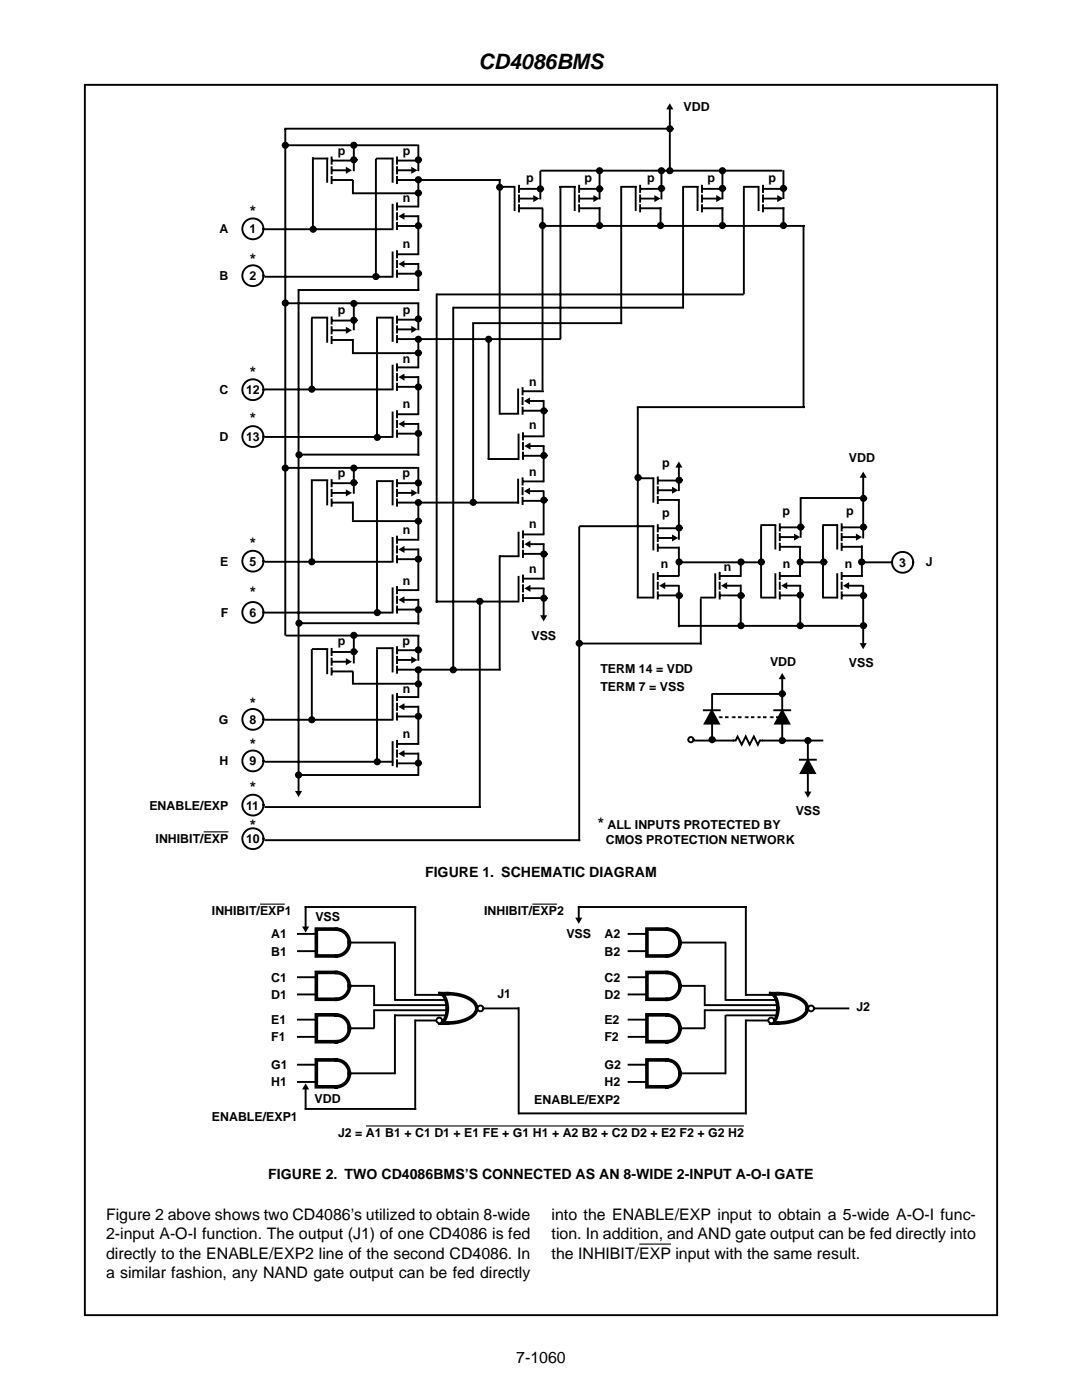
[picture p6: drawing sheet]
<svg xmlns="http://www.w3.org/2000/svg" width="216mm" height="279mm" viewBox="0 0 216 279" stroke-linecap="round" stroke-linejoin="round" font-family="sans-serif">
<g fill="none" stroke="#000" stroke-width=".38">
<path d="M16.9 16.9h182.1v245.6h-182.1zM65.3 31.7v4.6M66.2 31.4v1.3M66.2 33.4v1.2M66.2 35.3v1.2M66.3 32h3.9M66.3 35.9h3.9M66.4 34h2.6M78.3 31.7v4.6M79.2 31.4v1.3M79.2 33.4v1.2M79.2 35.3v1.2"/>
<path d="M79.4 32h3.9M79.4 35.9h20.3M79.5 34h2.6M102.7 37.3v4.6M103.6 37.1v1.2M103.6 39v1.2M103.7 37.7h3.9M103.8 39.6h2.6M114.7 37.3v4.6M115.6 37.1v1.2M115.6 39v1.2M115.7 37.7h3.9"/>
<path d="M115.8 39.6h2.6M126.8 37.3v4.6M127.7 37.1v1.2M127.7 39v1.2M127.9 37.7h3.9M128 39.6h2.6M139.2 37.3v4.6M140.1 37.1v1.2M140.1 39v1.2M140.2 37.7h3.9M140.3 39.6h2.6M151.4 37.3v4.6"/>
<path d="M152.2 37.1v1.2M152.2 39v1.2M152.4 37.7h3.9M152.5 39.6h2.6M78.3 40.9v4.6M78.3 50.4v4.6M79.2 40.6v1.2M79.2 42.5v1.3M79.2 44.5v1.2M79.2 50.1v1.3M79.2 52.1v1.2M79.2 54v1.2"/>
<path d="M79.4 41.2h3.9M79.4 45.1h3.9M79.4 50.7h3.9M79.4 54.6h3.9M80.7 43.2h2.6M80.7 52.7h2.6M103.6 41v1.2M103.7 41.6h4.5M115.6 41v1.2M115.7 41.6h3.9M127.7 41v1.2M127.9 41.6h3.9"/>
<path d="M140.1 41v1.2M140.2 41.6h3.9M152.2 41v1.2M152.4 41.6h3.9M65.3 63.6v4.6M66.2 63.4v1.2M66.2 65.3v1.2M66.2 67.2v1.3M66.3 64h3.9M66.3 67.9h3.9M66.4 65.9h2.6M78.3 63.4v4.6"/>
<path d="M78.3 73v4.6M79.2 63.2v1.2M79.2 65.1v1.3M79.2 67.1v1.2M79.2 72.7v1.2M79.2 74.6v1.3M79.2 76.6v1.2M79.4 63.8h3.9M79.4 67.7h32.3M79.4 73.3h3.9M79.4 77.2h3.9M79.5 65.7h2.6"/>
<path d="M80.7 75.3h2.6M103.4 77.7v4.6M104.3 77.5v1.2M104.3 79.4v1.2M104.4 78.1h3.9M65.3 96.1v4.6M66.2 95.8v1.2M66.2 97.8v1.2M66.2 99.7v1.2M66.3 96.4h3.9M66.4 98.4h2.6M78.3 82.3v4.6"/>
<path d="M78.3 96.1v4.6M79.2 82.1v1.2M79.2 84v1.2M79.2 85.9v1.3M79.2 95.8v1.2M79.2 97.8v1.2M79.2 99.7v1.2M79.4 82.7h3.9M79.4 86.6h3.9M79.4 96.4h3.9M79.5 98.4h2.6M80.7 84.6h2.6"/>
<path d="M103.4 95.7v4.6M103.5 86.7v4.6M104.3 81.3v1.3M104.3 95.5v1.2M104.3 97.4v1.2M104.3 99.3v1.3M104.4 86.5v1.2M104.4 88.4v1.2M104.4 90.3v1.3M104.4 96.1h3.9M104.4 100h3.9M104.4 82h3.9"/>
<path d="M104.5 87.1h3.9M104.5 91h3.9M105.8 98h2.5M105.8 80h2.5M105.8 89h2.6M130.4 95.5v4.6M131.3 95.3v1.2M131.3 97.2v1.3M131.3 99.2v1.2M131.4 95.9h3.9M131.4 99.8h3.9M131.5 97.8h2.6"/>
<path d="M66.3 100.3h3.9M78.3 107.4v4.6M78.3 117.4v4.6M79.2 107.1v1.2M79.2 109v1.3M79.2 111v1.2M79.2 117.2v1.2M79.2 119.1v1.2M79.4 100.3h24M79.4 107.7h3.9M79.4 111.6h3.9M79.4 117.8h3.9"/>
<path d="M80.7 109.7h2.6M80.7 119.7h2.6M103.5 106.3v4.6M103.5 115.1v4.6M104.4 106v1.3M104.4 108v1.2M104.4 109.9v1.3M104.4 114.9v1.2M104.4 116.8v1.2M104.4 118.7v1.3M104.5 115.5h3.9M104.5 119.4h3.9"/>
<path d="M104.5 106.7h3.9M104.5 110.5h3.9M105.8 117.4h2.6M105.8 108.6h2.6M130.4 105.1v4.6M130.4 114.6v4.6M131.3 104.8v1.2M131.3 106.7v1.3M131.3 108.7v1.2M131.3 114.3v1.3M131.3 116.3v1.2M131.3 118.2v1.2"/>
<path d="M131.4 114.9h3.9M131.4 118.8h3.9M131.4 105.4h3.9M131.4 109.3h3.9M131.5 107.4h2.6M132.7 116.9h2.6M142.7 114.6v4.6M143.6 114.3v1.3M143.6 116.3v1.2M143.6 118.2v1.2M143.8 114.9h3.9M143.8 118.8h3.9"/>
<path d="M145.1 116.9h2.6M154.7 104.9v4.6M154.7 114.6v4.6M155.6 104.6v1.3M155.6 106.6v1.2M155.6 108.5v1.2M155.6 114.3v1.3M155.6 116.3v1.2M155.6 118.2v1.2M155.8 114.9h3.9M155.8 118.8h3.9M155.8 105.2h3.9"/>
<path d="M155.8 109.1h3.9M155.9 107.2h2.5M157.1 116.9h2.6M167.1 104.9v4.6M167.1 114.6v4.6M167.9 104.6v1.3M167.9 106.6v1.2M167.9 108.5v1.2M167.9 114.3v1.3M167.9 116.3v1.2M167.9 118.2v1.2M168.1 114.9h3.9"/>
<path d="M168.1 118.8h3.9M168.1 105.2h3.9M168.1 109.1h3.9M168.2 107.2h2.6M169.4 116.9h2.6M65.3 129.8v4.6M66.2 129.5v1.2M66.2 131.4v1.3M66.2 133.4v1.2M66.3 130.1h3.9M66.3 134h3.9M66.4 132.1h2.6"/>
<path d="M78.3 129.4v4.6M78.3 138.8v4.5M79.2 121v1.3M79.2 129.1v1.3M79.2 131.1v1.2M79.2 133v1.3M79.2 138.5v1.2M79.4 121.7h3.9M79.4 129.8h3.9M79.4 133.6h20.3M79.4 139.1h3.9M79.5 131.7h2.6"/>
<path d="M78.3 148.1v4.6M79.2 140.4v1.3M79.2 142.4v1.2M79.2 147.8v1.3M79.2 149.8v1.2M79.2 151.7v1.3M79.4 143h3.9M79.4 148.5h3.9M79.4 152.3h3.9M80.7 141.1h2.6M80.7 150.4h2.6"/>
</g>
<g fill="#000">
<path d="M69 33.3l1.2 .7-1.2 .7zM82.1 33.3l1.2 .7-1.2 .7zM106.4 38.9l1.2 .7-1.2 .7zM118.4 38.9l1.2 .7-1.2 .7zM130.6 38.9l1.2 .7-1.2 .7zM142.9 38.9l1.2 .7-1.2 .7zM155.1 38.9l1.2 .7-1.2 .7zM79.5 43.2l1.2-.7v1.4zM79.5 52.7l1.2-.7v1.4zM69 65.2l1.2 .7-1.2 .7zM79.5 75.3l1.2-.7v1.4zM82.1 65l1.2 .7-1.2 .7z"/>
<path d="M69 97.7l1.2 .7-1.2 .7zM79.5 84.6l1.2-.7v1.4zM82.1 97.7l1.2 .7-1.2 .7zM104.5 98l1.3-.7v1.4zM104.5 80l1.3-.7v1.4zM104.6 89l1.2-.7v1.4zM134.1 97.1l1.2 .7-1.2 .7zM79.5 109.7l1.2-.7v1.4zM79.5 119.7l1.2-.7v1.4zM104.6 117.4l1.2-.7v1.4zM104.6 108.6l1.2-.7v1.4zM131.5 116.9l1.2-.7v1.4z"/>
<path d="M134.1 106.7l1.2 .7-1.2 .7zM143.9 116.9l1.2-.7v1.4zM155.9 116.9l1.2-.7v1.4zM158.4 106.5l1.3 .7-1.3 .7zM168.2 116.9l1.2-.7v1.4zM170.8 106.5l1.2 .7-1.2 .7zM69 131.4l1.2 .7-1.2 .7zM82.1 131l1.2 .7-1.2 .7zM79.5 141.1l1.2-.8v1.5zM79.5 150.4l1.2-.7v1.4z"/>
</g>
<g fill="#fff" stroke="#000" stroke-width=".38">
<circle cx="180.1" cy="112.2" r="2.1"/>
<circle cx="50.5" cy="112" r="2.1"/>
<circle cx="50.5" cy="45.7" r="2.1"/>
<circle cx="50.5" cy="55" r="2.1"/>
<circle cx="50.5" cy="77.8" r="2.1"/>
<circle cx="50.5" cy="87.1" r="2.1"/>
<circle cx="50.5" cy="122.2" r="2.1"/>
<circle cx="50.5" cy="143.6" r="2.1"/>
<circle cx="50.5" cy="151.9" r="2.1"/>
<circle cx="50.5" cy="160.7" r="2.1"/>
<circle cx="50.5" cy="167.4" r="2.1"/>
</g>
<g fill="none" stroke="#000" stroke-width=".38">
<path d="M56.9 25.7h76.5M56.9 29h26.2M56.9 25.9v100.8M65.3 31.6h-2.9v14M70.4 36.1v2.5M70.6 38.6h12.9M70.6 29v5M75 31.9v23.3M75.2 31.6h3.1M83.5 29v5M83.5 36.3v4.9M99.7 35.9v46.7"/>
<path d="M99.7 37.3h2.8M107.8 34.3v5.3M108 34.1h47.9M111.8 37.3h2.9M111.8 37.4v30.1M119.6 34.3v5.3M124 37.4v27.1h-29.6M124 37.3h2.9M132 34.3v5.3M133.7 21.8v12.3M136.3 37.4v23.9M136.4 37.3h2.8"/>
<path d="M144.2 34.3v5.3M148.4 37.4v21.1M148.5 37.3h2.8M156.3 34.1v5.4M52.7 45.7h25.6M53 55.2h25.3M59.6 57.9v100M83.5 52.7v5.2h-23.7M83.5 43.1v7.6M87.1 58.8v61.3h16.3M87.4 58.8h60.8M108.3 41.8v35.9"/>
<path d="M108.3 45.1h52v36.1M119.6 41.6v3.5M131.8 41.6v3.5M144.2 41.6v3.5M156.3 41.6v3.5M53 77.7h25.3M57.1 60.5h26.4M62.2 63.6v14.1M62.3 63.4h3M70.4 70.5h13.1M70.4 67.8v2.5M70.6 60.8v4.9"/>
<path d="M75.2 63.6v23.6M75.2 63.4h3.1M83.5 60.8v4.9M83.5 67.7v5.6M83.5 75.2v7.5M90.4 61.4v72.2M90.7 61.4h45.6M94.4 64.7v35.4M97.5 67.7v23.7M53 87.2h25.3M57.1 93.4h26.1M59.8 90.7h23.7"/>
<path d="M62.2 96.1v16M62.2 95.8h3.1M70.6 93.4v5M75.2 96.2v26.1M75.2 96h3.1M83.5 84.6v6.2M83.5 93.4v5M97.5 91.6h5.9M99.9 82.6h3.5M108.5 80v7M108.5 89.1v7M108.5 98.1v8.4"/>
<path d="M127.3 81.2h33.1M127.3 81.5v37.6M127.3 95.4h3M135.5 93.3v4.5M135.5 99.8v7.7M159.8 99.4v7.7M160 99.4h12.2M172.2 95.3v12M53 112.1h25.3M70.4 104h12.8M70.4 100.3v3.3M83.5 100.3v7.4"/>
<path d="M83.5 109.6v8.2M83.5 119.7v4.8M99.7 111v22.6M99.9 111h3.5M108.5 108.7v6.8M108.5 117.5v5.3M115.6 105.3v62.4h-62.6M115.8 105h14.5M127.3 119.3h3M135.5 109.3v5.5M135.5 117v8M135.7 112.2h16.3"/>
<path d="M139.8 119.6v8.8h-24M139.9 119.3h2.6M147.8 112.3v2.6M147.8 116.9v7.7M151.9 105.1v14.1M151.9 104.8h2.8M152.1 119.3h2.6M159.6 109.3v2.6M159.6 112.3v2.6M159.7 112.2h4.6M159.7 117v7.9M164.2 105.1v14.1"/>
<path d="M164.3 104.8h2.7M164.4 119.3h2.6M172 109v5.8M172 112.2h6M172.2 117v11.4M53 122.3h25.3M57.2 126.8h26.3M59.7 124.4h23.8M62.2 129.8v13.6M62.4 129.5h2.9M70.4 134.2v1.9M70.4 136.5h12.8"/>
<path d="M70.6 126.9v5.3M75.2 129.8v22.2M75.2 129.4h3.1M83.5 126.9v4.8M83.5 133.6v5.5M95.7 120.1v40.9M135.7 124.9h36.3M142.3 138.5h13.8M156.1 135.5v12.4M53 143.6h25.3M53 152h25.3M59.8 154.7h23.6"/>
<path d="M83.5 141v7.4M83.5 150.4v4.2M138.5 147.8h25.6M141.5 143.1h14.6M53 161.1h42.7"/>
</g>
<path d="M133.7 20.6l.7 1.2h-1.4zM135.5 92.1l.7 1.2h-1.4zM172.2 94.1l.7 1.2h-1.4zM107.8 122.8h1.4l-.7 1.2zM156.1 134.3l.7 1.2h-1.4zM171.5 128.4h1.4l-.7 1.2zM58.9 157.9h1.4l-.7 1.2z" fill="#000"/>
<g fill="#000" stroke="#000" stroke-width=".38">
<circle cx="56.9" cy="29" r=".53"/>
<circle cx="70.6" cy="29" r=".53"/>
<circle cx="70.6" cy="31.9" r=".53"/>
<circle cx="83.5" cy="31.9" r=".53"/>
<circle cx="83.5" cy="35.9" r=".53"/>
<circle cx="83.5" cy="38.5" r=".53"/>
<circle cx="99.7" cy="37.4" r=".53"/>
<circle cx="107.8" cy="37.7" r=".53"/>
<circle cx="119.6" cy="34.1" r=".53"/>
<circle cx="119.6" cy="37.7" r=".53"/>
<circle cx="132" cy="34.1" r=".53"/>
<circle cx="132" cy="37.6" r=".53"/>
<circle cx="133.7" cy="25.7" r=".53"/>
<circle cx="133.7" cy="34.1" r=".53"/>
<circle cx="144.2" cy="34.1" r=".53"/>
<circle cx="144.2" cy="37.6" r=".53"/>
<circle cx="156.3" cy="37.6" r=".53"/>
<circle cx="62.5" cy="45.7" r=".53"/>
<circle cx="75" cy="55.2" r=".53"/>
<circle cx="83.5" cy="45" r=".53"/>
<circle cx="83.5" cy="54.6" r=".53"/>
<circle cx="108.3" cy="45" r=".53"/>
<circle cx="119.6" cy="45" r=".53"/>
<circle cx="131.8" cy="45" r=".53"/>
<circle cx="144.2" cy="45" r=".53"/>
<circle cx="156.3" cy="45" r=".53"/>
<circle cx="56.9" cy="60.5" r=".53"/>
<circle cx="62.2" cy="77.7" r=".53"/>
<circle cx="70.6" cy="60.6" r=".53"/>
<circle cx="70.6" cy="63.9" r=".53"/>
<circle cx="83.5" cy="70.4" r=".53"/>
<circle cx="83.5" cy="63.7" r=".53"/>
<circle cx="83.5" cy="67.7" r=".53"/>
<circle cx="83.5" cy="77.2" r=".53"/>
<circle cx="97.5" cy="67.7" r=".53"/>
<circle cx="56.9" cy="93.4" r=".53"/>
<circle cx="59.7" cy="90.8" r=".53"/>
<circle cx="70.6" cy="96.3" r=".53"/>
<circle cx="70.6" cy="93.4" r=".53"/>
<circle cx="75.3" cy="87.3" r=".53"/>
<circle cx="83.5" cy="96.4" r=".53"/>
<circle cx="83.5" cy="86.5" r=".53"/>
<circle cx="108.5" cy="99.8" r=".53"/>
<circle cx="108.5" cy="82" r=".53"/>
<circle cx="108.5" cy="90.9" r=".53"/>
<circle cx="127.3" cy="95.3" r=".53"/>
<circle cx="135.5" cy="95.8" r=".53"/>
<circle cx="172.3" cy="99.5" r=".53"/>
<circle cx="62.2" cy="112.1" r=".53"/>
<circle cx="83.5" cy="104" r=".53"/>
<circle cx="83.5" cy="111.6" r=".53"/>
<circle cx="83.5" cy="100.3" r=".53"/>
<circle cx="94.4" cy="100.3" r=".53"/>
<circle cx="108.5" cy="110.6" r=".53"/>
<circle cx="108.5" cy="119.4" r=".53"/>
<circle cx="135.5" cy="105.4" r=".53"/>
<circle cx="135.5" cy="112.2" r=".53"/>
<circle cx="135.5" cy="118.9" r=".53"/>
<circle cx="147.9" cy="118.9" r=".53"/>
<circle cx="147.9" cy="112.2" r=".53"/>
<circle cx="151.9" cy="112.2" r=".53"/>
<circle cx="159.7" cy="112.2" r=".53"/>
<circle cx="159.7" cy="118.8" r=".53"/>
<circle cx="159.8" cy="105.2" r=".53"/>
<circle cx="164.4" cy="112.2" r=".53"/>
<circle cx="171.9" cy="112.2" r=".53"/>
<circle cx="172.3" cy="118.9" r=".53"/>
<circle cx="172.3" cy="105.2" r=".53"/>
<circle cx="59.7" cy="124.4" r=".53"/>
<circle cx="70.6" cy="130.1" r=".53"/>
<circle cx="70.6" cy="126.8" r=".53"/>
<circle cx="75.3" cy="122.3" r=".53"/>
<circle cx="83.5" cy="121.7" r=".53"/>
<circle cx="83.5" cy="136.5" r=".53"/>
<circle cx="83.5" cy="133.7" r=".53"/>
<circle cx="83.5" cy="129.7" r=".53"/>
<circle cx="90.5" cy="133.7" r=".53"/>
<circle cx="95.7" cy="120" r=".53"/>
<circle cx="115.6" cy="128.4" r=".53"/>
<circle cx="147.9" cy="124.9" r=".53"/>
<circle cx="159.7" cy="124.9" r=".53"/>
<circle cx="172.3" cy="124.9" r=".53"/>
<circle cx="59.6" cy="154.7" r=".53"/>
<circle cx="62.2" cy="143.6" r=".53"/>
<circle cx="75.3" cy="152" r=".53"/>
<circle cx="83.5" cy="142.9" r=".53"/>
<circle cx="83.5" cy="152.3" r=".53"/>
</g>
<path d="M40.6 166h5z" fill="#000" stroke="#000" stroke-width=".21"/>
<path d="M141.5 143.1h14.6" fill="none" stroke="#fff" stroke-width=".38"/>
<path d="M146.6 147.2h5.4v1.2h-5.4z" fill-rule="evenodd" fill="#fff"/>
<path d="M142.1 138.6v9.1M140.4 141.7h3.2M146.4 147.8h.4l.4-.8 .8 1.6 .8-1.6 .8 1.6 .8-1.6 .8 1.6 .4-.8h.4M154.5 141.7h3.2M159.6 151.6h3.2M161.2 147.9v10.1" fill="none" stroke="#000" stroke-width=".38"/>
<g fill="#000" stroke="#000" stroke-width=".38">
<path d="M142 141.8l1.4 2.6h-2.8zM156.1 141.8l1.4 2.6h-2.8zM161.2 151.7l1.4 2.6h-2.8z"/>
<circle cx="156.1" cy="138.4" r=".53"/>
<circle cx="142.1" cy="147.6" r=".53"/>
<circle cx="156.1" cy="147.8" r=".53"/>
<circle cx="161.2" cy="147.8" r=".53"/>
</g>
<path d="M160.5 158h1.4l-.7 1.2z" fill="#000"/>
<circle cx="137.9" cy="147.6" r=".53" fill="#fff" stroke="#000" stroke-width=".38"/>
<path d="M73 224.7h75.4z" fill="#000" stroke="#000" stroke-width=".21"/>
<path d="M103.7 222.2h45.1" fill="none" stroke="#000" stroke-width=".38"/>
<path d="M65 182.4l6.2 3.8-6.2 3.9z" fill="#fff"/>
<path d="M87.8 204.2h1.5M89.2 201.3l-.1-1.1-.2-.9a1.39 1.39 0 0 0-1.1-1l2.6 .1 1.6 .3a3.5 3.5 0 0 1 3.1 2.6M89.3 201.2l-.1 1.1-.3 .9a1.35 1.35 0 0 1-1.1 1M95.1 201.2a2.99 2.99 0 0 1-2.4 2.4l-1.7 .4-1.7 .2" fill="none" stroke="#000" stroke-width=".72"/>
<circle cx="95.9" cy="201.3" r=".58" fill="#fff" stroke="#000" stroke-width=".38"/>
<path d="M67.1 185.4l.9 .2 .9 .6 .6 1 .2 .9M69.7 188.1a2.66 2.66 0 0 1-2.6 2.7" fill="none" stroke="#000" stroke-width=".72"/>
<path d="M59.5 186.4h3.5M59.5 189.8h3.5M69.6 188.1h9.1M78.8 199.6h10M96.5 201.3h7" fill="none" stroke="#000" stroke-width=".38"/>
<path d="M65 191.1l6.2 3.8-6.2 3.8z" fill="#fff"/>
<path d="M67.1 194.1a2.66 2.66 0 0 1 2.6 2.7M69.7 196.8a2.66 2.66 0 0 1-2.6 2.6" fill="none" stroke="#000" stroke-width=".72"/>
<path d="M59.5 195h3.5M59.5 198.5h3.5M69.6 196.7h4.9" fill="none" stroke="#000" stroke-width=".38"/>
<path d="M65 199.6l6.2 3.8-6.2 3.8z" fill="#fff"/>
<path d="M67.1 202.5h-4v5.4h4.3l.7-.2 .8-.5a2.7 2.7 0 0 0 .8-2M67.1 202.6a2.66 2.66 0 0 1 2.6 2.6" fill="none" stroke="#000" stroke-width=".72"/>
<path d="M59.5 203.5h3.5M59.5 206.9h3.5M69.6 205.2h4.9" fill="none" stroke="#000" stroke-width=".38"/>
<path d="M65 208.5l6.2 3.9-6.2 3.8z" fill="#fff"/>
<path d="M67.1 211.5h-4v5.4h4.3l.7-.2 .8-.5a2.7 2.7 0 0 0 .8-2M67.1 211.6a2.66 2.66 0 0 1 2.6 2.6" fill="none" stroke="#000" stroke-width=".72"/>
<path d="M82.7 198.5h6.1M59.5 212.5h3.5M59.5 215.9h3.5M69.6 214.2h9.1M74.6 200.6h14.6M74.6 201.6h14.6M78.8 202.6h10M82.7 203.7h6.1" fill="none" stroke="#000" stroke-width=".38"/>
<path d="M87.3 203.2a.58 .58 0 0 1 .9 .3 .58 .58 0 0 1-.7 .7l-.4-.3v-.2z" fill-rule="evenodd" fill="#fff" stroke="#000" stroke-width=".38"/>
<path d="M74.7 196.8v3.8M78.8 188.2v11.3M82.9 181.1v17.5M82.9 181h-21.9v3.9M61 217.4v3.8M74.7 201.7v3.3M78.8 202.6v11.6M82.9 203.7v17.6h-21.9" fill="none" stroke="#000" stroke-width=".38"/>
<path d="M60.3 184.9h1.4l-.7 1.2zM61 216.2l.7 1.2h-1.4z" fill="#000"/>
<path d="M67.1 194.1h-4v5.3h4M67.1 185.4h-4v5.4h4" fill="none" stroke="#000" stroke-width=".72"/>
<path d="M51.9 180.4h4.9z" fill="#000" stroke="#000" stroke-width=".21"/>
<path d="M130.9 182.4l6.3 3.8-6.3 3.9z" fill="#fff"/>
<path d="M153.8 204.2h1.5M155.2 201.3l-.1-1.1-.3-.9a1.37 1.37 0 0 0-1-1l2.6 .1 1.6 .3a3.5 3.5 0 0 1 3.1 2.6M155.2 201.2l-.1 1.1-.3 .9a1.35 1.35 0 0 1-1 1M161.1 201.2a2.99 2.99 0 0 1-2.4 2.4l-1.8 .4-1.6 .2" fill="none" stroke="#000" stroke-width=".72"/>
<circle cx="161.8" cy="201.3" r=".58" fill="#fff" stroke="#000" stroke-width=".38"/>
<path d="M133.1 185.4l1.1 .3 1 .9a2.78 2.78 0 0 1 .3 2.5l-.8 1.1-.8 .4-.8 .2" fill="none" stroke="#000" stroke-width=".72"/>
<path d="M125.4 186.4h3.6M125.4 189.8h3.6M135.5 188.1h9.2M144.8 199.6h10M162.5 201.3h7" fill="none" stroke="#000" stroke-width=".38"/>
<path d="M130.9 191.1l6.3 3.8-6.3 3.8z" fill="#fff"/>
<path d="M133.1 194.1l.9 .2 .9 .6 .6 .9 .2 1M135.7 196.8a2.66 2.66 0 0 1-2.6 2.6" fill="none" stroke="#000" stroke-width=".72"/>
<path d="M125.4 195h3.6M125.4 198.5h3.6M135.5 196.7h5" fill="none" stroke="#000" stroke-width=".38"/>
<path d="M130.9 199.6l6.3 3.8-6.3 3.8z" fill="#fff"/>
<path d="M133.1 202.5h-4v5.4h4.3l.7-.2 .7-.5a2.62 2.62 0 0 0 .9-2.3l-.3-.9-.6-.7-.8-.6-.9-.1" fill="none" stroke="#000" stroke-width=".72"/>
<path d="M125.4 203.5h3.6M125.4 206.9h3.6M135.5 205.2h5" fill="none" stroke="#000" stroke-width=".38"/>
<path d="M130.9 208.5l6.3 3.9-6.3 3.8z" fill="#fff"/>
<path d="M133.1 211.5h-4v5.4h4.3l.7-.2 .7-.5a2.7 2.7 0 0 0 .9-2M133.1 211.6l.9 .1 .9 .6 .6 1 .2 .9" fill="none" stroke="#000" stroke-width=".72"/>
<path d="M148.7 198.5h6.1M125.4 212.5h3.6M125.4 215.9h3.6M135.5 214.2h9.2M140.5 200.6h14.7M140.5 201.6h14.7M144.8 202.6h10M148.7 203.7h6.1" fill="none" stroke="#000" stroke-width=".38"/>
<path d="M153.5 203.2a.58 .58 0 0 1 .9 .3 .58 .58 0 0 1-.6 .7l-.4-.3-.1-.2z" fill-rule="evenodd" fill="#fff" stroke="#000" stroke-width=".38"/>
<path d="M115.5 181h33.3M115.5 181.1v2M140.6 196.8v3.8M144.8 188.2v11.3M148.8 181.1v17.5M103.5 201.2v21M140.6 201.7v3.3M144.8 202.8v11.4M148.8 203.7v18.5" fill="none" stroke="#000" stroke-width=".38"/>
<path d="M114.8 183.1h1.4l-.7 1.3z" fill="#000"/>
<path d="M133.1 194.1h-4v5.3h4M133.1 185.4h-4v5.4h4" fill="none" stroke="#000" stroke-width=".72"/>
<path d="M106.2 180.4h5z" fill="#000" stroke="#000" stroke-width=".21"/>
<path d="M110.1 241.3h84.6v16.9h-84.6z" fill-rule="evenodd" fill="#fff"/>
<path d="M127.5 248.3h6.4z" fill="#000" stroke="#000" stroke-width=".21"/>
<path d="M21.2 241.3h84.6v16.9h-84.6z" fill-rule="evenodd" fill="#fff"/>
<text font-size="4.2" x="95.5" y="13.8">CD4086BMS</text>
<g font-size="3.2">
<text x="49.8" y="43.3">*</text>
<text x="49.8" y="52.8">*</text>
<text x="49.8" y="75.4">*</text>
<text x="49.8" y="84.6">*</text>
<text x="49.8" y="109.6">*</text>
<text x="49.8" y="119.3">*</text>
<text x="49.8" y="141.6">*</text>
<text x="49.8" y="149.7">*</text>
<text x="49.8" y="158.3">*</text>
<text x="49.8" y="165.9">*</text>
<text x="119.3" y="165.4">*</text>
<text x="21.2" y="243.4">Figure 2 above shows two CD4086’s utilized to obtain 8-wide</text>
<text x="110.1" y="243.4">into the ENABLE/EXP input to obtain a 5-wide A-O-I func-</text>
<text x="21.2" y="247.3">2-input A-O-I function. The output (J1) of one CD4086 is fed</text>
<text x="21.2" y="251.2">directly to the ENABLE/EXP2 line of the second CD4086. In</text>
<text x="110.1" y="247.3">tion. In addition, and AND gate output can be fed directly into</text>
<text x="110.1" y="251.2">the INHIBIT/EXP input with the same result.</text>
<text x="21.2" y="255.1">a similar fashion, any NAND gate output can be fed directly</text>
<text x="103" y="272">7-1060</text>
</g>
<g font-size="2.8">
<text x="84.8" y="175.1">FIGURE 1. SCHEMATIC DIAGRAM</text>
<text x="53.5" y="235.2">FIGURE 2. TWO CD4086BMS’S CONNECTED AS AN 8-WIDE 2-INPUT A-O-I GATE</text>
</g>
<g font-size="2.5">
<text x="136.4" y="22.2">VDD</text>
<text x="67.4" y="30.9">p</text>
<text x="80.4" y="30.9">p</text>
<text x="80.4" y="40.4">n</text>
<text x="105" y="36.4">p</text>
<text x="116.6" y="36.4">p</text>
<text x="129.2" y="36.4">p</text>
<text x="141.2" y="36.4">p</text>
<text x="153.3" y="36.4">p</text>
<text x="43.8" y="46.6">A</text>
<text x="49.8" y="46.6">1</text>
<text x="80.4" y="49.4">n</text>
<text x="43.8" y="55.9">B</text>
<text x="49.8" y="55.9">2</text>
<text x="67.4" y="62.6">p</text>
<text x="80.4" y="62.6">p</text>
<text x="80.4" y="72.5">n</text>
<text x="105.6" y="77.1">n</text>
<text x="43.8" y="78.7">C</text>
<text x="49.1" y="78.7">12</text>
<text x="80.4" y="81.3">n</text>
<text x="43.8" y="88">D</text>
<text x="49.1" y="88">13</text>
<text x="105.6" y="85.7">n</text>
<text x="67.4" y="95.3">p</text>
<text x="80.3" y="95.3">p</text>
<text x="105.6" y="94.9">n</text>
<text x="132.2" y="93.2">p</text>
<text x="169.4" y="92.2">VDD</text>
<text x="80.4" y="106.6">n</text>
<text x="105.6" y="105.3">n</text>
<text x="132.2" y="103.2">p</text>
<text x="156.1" y="102.9">p</text>
<text x="168.8" y="102.9">p</text>
<text x="43.9" y="112.9">E</text>
<text x="49.8" y="112.9">5</text>
<text x="131.9" y="113.4">n</text>
<text x="144.4" y="114">n</text>
<text x="156.2" y="113.3">n</text>
<text x="168.6" y="113.3">n</text>
<text x="179.4" y="113.1">3</text>
<text x="184.7" y="113">J</text>
<text x="80.4" y="116.7">n</text>
<text x="105.6" y="114.4">n</text>
<text x="44.1" y="123.1">F</text>
<text x="49.8" y="123.1">6</text>
<text x="67.4" y="128.8">p</text>
<text x="80.3" y="128.7">p</text>
<text x="106.1" y="127.8">VSS</text>
<text x="119.8" y="134.3">TERM 14 = VDD</text>
<text x="119.8" y="137.9">TERM 7 = VSS</text>
<text x="153.7" y="132.9">VDD</text>
<text x="169.4" y="133.1">VSS</text>
<text x="80.4" y="138.3">n</text>
<text x="43.7" y="144.5">G</text>
<text x="49.8" y="144.5">8</text>
<text x="80.4" y="147.2">n</text>
<text x="43.8" y="152.7">H</text>
<text x="49.8" y="152.7">9</text>
<text x="29.8" y="161.6">ENABLE/EXP</text>
<text x="49.1" y="161.6">11</text>
<text x="121.2" y="165.4">ALL INPUTS PROTECTED BY</text>
<text x="158.8" y="162.7">VSS</text>
<text x="31" y="168.3">INHIBIT/EXP</text>
<text x="49.1" y="168.3">10</text>
<text x="120.9" y="168.4">CMOS PROTECTION NETWORK</text>
<text x="42.3" y="182.7">INHIBIT/EXP1</text>
<text x="62.9" y="183.8">VSS</text>
<text x="96.6" y="182.7">INHIBIT/EXP2</text>
<text x="54.1" y="187.3">A1</text>
<text x="54.1" y="190.7">B1</text>
<text x="113" y="187.3">VSS</text>
<text x="120.6" y="187.3">A2</text>
<text x="120.6" y="190.7">B2</text>
<text x="54.1" y="195.9">C1</text>
<text x="120.6" y="195.9">C2</text>
<text x="54.1" y="199.4">D1</text>
<text x="99.3" y="199.1">J1</text>
<text x="120.6" y="199.4">D2</text>
<text x="170.9" y="201.7">J2</text>
<text x="54.1" y="204.4">E1</text>
<text x="54.1" y="207.8">F1</text>
<text x="120.6" y="204.4">E2</text>
<text x="120.6" y="207.8">F2</text>
<text x="54.1" y="213.4">G1</text>
<text x="120.6" y="213.4">G2</text>
<text x="54.1" y="216.8">H1</text>
<text x="62.8" y="220.1">VDD</text>
<text x="106.6" y="220.3">ENABLE/EXP2</text>
<text x="120.6" y="216.8">H2</text>
<text x="42.3" y="223.7">ENABLE/EXP1</text>
<text x="67.5" y="227">J2 = A1 B1 + C1 D1 + E1 FE + G1 H1 + A2 B2 + C2 D2 + E2 F2 + G2 H2</text>
</g>
</svg>
